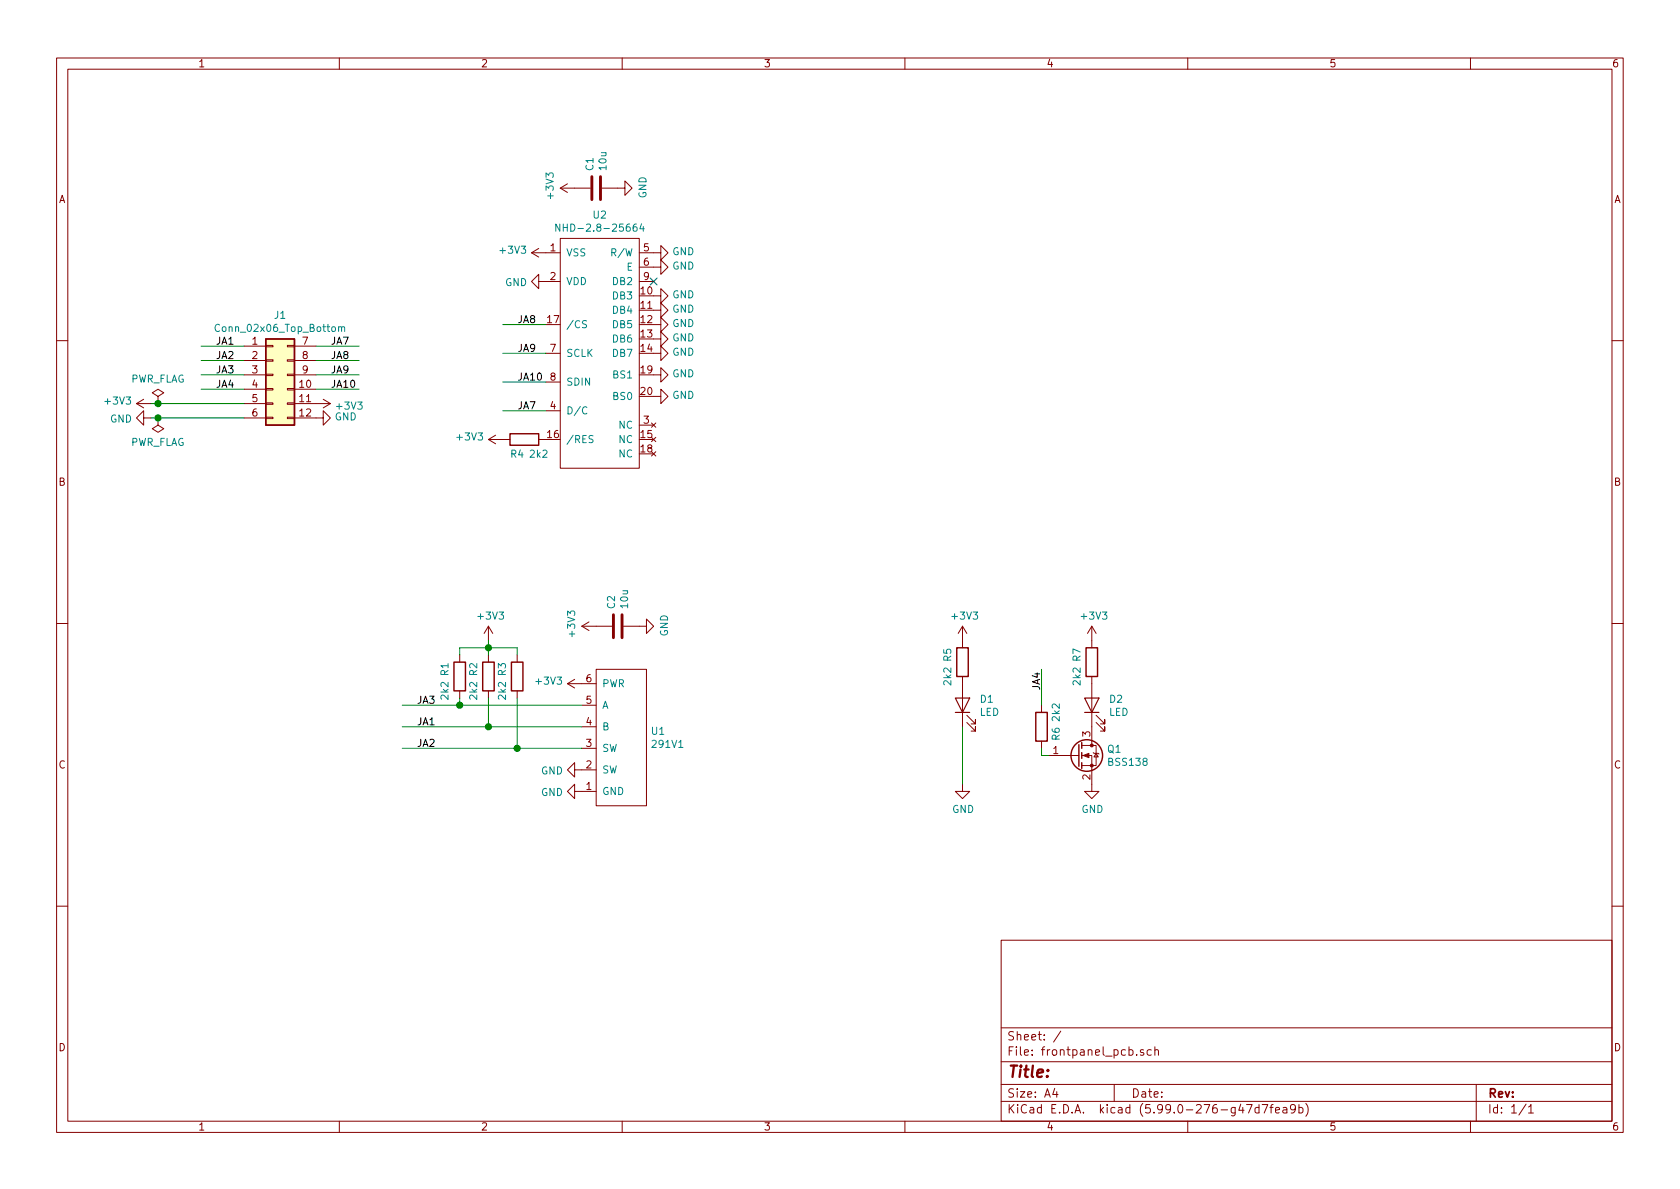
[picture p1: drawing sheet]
<svg xmlns="http://www.w3.org/2000/svg" width="297mm" height="210mm" viewBox="0 0 297 210" stroke-linecap="round" stroke-linejoin="round" font-family="sans-serif">
<g fill="none" stroke="#840000" stroke-width=".18">
<path d="M10 10.3h277v189.9h-277zM12 12.2h273v186.1h-273zM60 10.3v1.9M110 10.3v1.9M160 10.3v1.9M210 10.3v1.9M260 10.3v1.9M99.1 33.3h5.3M99.1 33.3l1.2 .7M100.3 32.5l-1.2 .8M106.4 33.3h4.1v-1.3l1.3 1.3-1.3 1.2v-1.2M94 44.7l1.2 .8"/>
<path d="M94 44.7h5.1M95.2 49.8v-1.3l-1.2 1.3 1.2 1.2v-1.2h3.9M95.2 43.9l-1.2 .8M99.1 42.2h13.9v40.6h-13.9zM113 44.7h3.8v-1.3l1.3 1.3-1.3 1.3v-1.3M113 47.2h3.8v-1.2l1.3 1.2-1.3 1.3v-1.3M113 49.8h2.6M115.6 52.3h1.2v-1.3l1.3 1.3-1.3 1.3v-1.3M115.6 54.9h1.2v-1.3l1.3 1.3-1.3 1.2v-1.2M115.6 57.4h1.2v-1.3l1.3 1.3-1.3 1.3v-1.3M115.6 59.9h1.2v-1.2l1.3 1.2-1.3 1.3v-1.3M10 60.2h2"/>
<path d="M24.1 71.4h2.6M24.1 71.4l1.3 .7M25.4 73.9v-1.3l-1.3 1.3 1.3 1.3v-1.3h1.3M25.4 70.6l-1.3 .8M27.9 70.1l1.1-.6-1.1-.7-1 .7 1 .6v1.3M27.9 71.4h.1M27.9 73.9v1.3l1.1 .6-1.1 .6-1-.6 1-.6M27.9 73.9h.1M43.2 61.2h3.8M43.2 68.8h3.8M43.2 71.4h3.8M43.2 73.9h3.8"/>
<path d="M43.2 63.7h3.8M43.2 66.3h3.8M47 71.2h1.3v.3h-1.3zM47 73.8h1.3v.2h-1.3zM47 68.7h1.3v.3h-1.3zM47 63.6h1.3v.3h-1.3zM47 61.1h1.3v.2h-1.3zM47 66.2h1.3v.2h-1.3zM50.8 71.2h1.3v.3h-1.3zM50.8 73.8h1.3v.2h-1.3zM50.8 68.7h1.3v.3h-1.3zM50.8 63.6h1.3v.3h-1.3z"/>
<path d="M50.8 61.1h1.3v.2h-1.3zM50.8 66.2h1.3v.2h-1.3zM52.1 73.9h5v-1.3l1.3 1.3-1.3 1.3v-1.3M52.1 61.2h3.8M52.1 68.8h3.8M52.1 71.4h6.3M52.1 63.7h3.8M52.1 66.3h3.8M57.1 70.6l1.3 .8M58.4 71.4l-1.3 .7M86.4 77.7l1.2 .8M86.4 77.7h3.8"/>
<path d="M87.6 77l-1.2 .7M95.2 77.7h1.3M96.5 72.6h2.6M96.5 62.5h2.6M96.5 67.6h2.6M113 75.2h2.6M115.2 77.3l.8 .8M115.2 79.9l.8 .7M115.2 74.8l.8 .8M115.6 62.5h1.2v-1.3l1.3 1.3-1.3 1.2v-1.2M115.6 66.3h1.2v-1.3l1.3 1.3-1.3 1.3v-1.3M115.6 70.1h1.2v-1.3l1.3 1.3-1.3 1.3v-1.3"/>
<path d="M116 77.3l-.8 .8M116 79.9l-.8 .7M116 74.8l-.8 .8M285 60.2h2M10 110.3h2M81.3 115.8v1.3M86.4 110.7v2.6M86.4 115.8v1.3M86.4 110.7l-.8 1.3M86.4 110.7l.7 1.3M91.4 115.8v1.3M102.9 110.7h5.3"/>
<path d="M102.9 110.7l1.2 .8M104.1 110l-1.2 .7M105.4 118.4h8.9v24.1h-8.9zM110.2 110.7h4.1v-1.2l1.3 1.2-1.3 1.3v-1.3M170.2 110.7l-.8 1.3M170.2 110.7v3.8M170.2 119.6v8.9M170.2 110.7l.7 1.3M193 110.7v3.8M193 119.6v12.2M193 110.7l-.7 1.3M193 110.7l.8 1.3"/>
<path d="M285 110.3h2M81.3 122.2v1.2M86.4 122.2v1.2M91.4 122.2v1.2M100.3 120.9h5.1M100.3 120.9l1.3 .8M101.6 139.9v-1.2l-1.3 1.2 1.3 1.3v-1.3h3.8M101.6 136.1v-1.2l-1.3 1.2 1.3 1.3v-1.3h3.8M101.6 120.1l-1.3 .8M102.9 132.3h2.5M102.9 128.5h2.5M102.9 124.7h2.5"/>
<path d="M170.2 138.7v1.2h1.2l-1.2 1.3-1.3-1.3h1.3M170.9 127.8l1.6 1.5v-.8v.8h-.8M170.9 126.5l1.6 1.5v-.8v.8h-.8M184.1 124.7v1.3M184.1 131.1v1.2M185.4 133.6h5.4M191.3 133.6h1.7v6.3h1.3l-1.3 1.3-1.2-1.3h1.2M191.3 131.8h2.5v3.6h-2.5M193.3 133.1l.1 .1h.8l.1 .1M193.8 127.8l1.5 1.5v-.8v.8h-.7M193.8 126.5l1.5 1.5v-.8v.8h-.7M193.8 133.2l.4 .7h-.8z"/>
<path d="M10 160.2h2M177 166.3h108v32h-108zM285 160.2h2M60 198.3v1.9M110 198.3v1.9M160 198.3v1.9M177 194.8h108M177 191.8h108M177 187.8h108M177 181.8h108M186.5 192.5l-.4 1h1M186.8 193v1"/>
<path d="M187.6 182.3l-1.3 2M197 191.8v3M201 186.5v.1M202.2 185.7l-.4-.1-.2 .2 .1 .2 .5 .2v.3h-.6M203.6 185.7l-.5-.1-.3 .3 .1 .6 .2 .1 .5-.1M204.2 185.7l.2-.1 .3 .1 .1 .9M204.2 185.1v1.5M210 198.3v1.9M220.4 195.3h1l-.6 1.5M222.6 195.9l-.4-.1-.3 .3v.6l.3 .1 .4-.1M222.6 195.3v1.5M223.2 195.3h1l-.7 1.5"/>
<path d="M224.5 195.8h.6M225.1 195.3l-.4 .2v1.3M225.5 196.3l.7-.1v-.3l-.5-.1-.2 .2 .1 .7h.6M226.9 195.9h.6v.9M227.5 196.2l-.5 .1-.2 .2 .2 .3 .5-.1M229 196v.1a.48 .48 0 0 1-.7 .1l-.1-.2 .1-.6a.48 .48 0 0 1 .7 .2 1.01 1.01 0 0 1-.4 1.2h-.3M229.7 195.9l.4-.1 .3 .3-.1 .6-.2 .1-.4-.1M229.7 195.3v1.5M230.9 195.1a1.79 1.79 0 0 1 0 2.3M260 198.3v1.9M261 191.8v6.5M269.8 195.2l-1.2 2"/>
<path d="M270.3 195.8l.4-.5v1.5M270.3 196.8h.8"/>
</g>
<path d="M104.6 31.2v4.1M106.2 31.2v4.1M108.5 108.7v4.1M110 108.7v4.1" fill="none" stroke="#840000" stroke-width=".51"/>
<path d="M99 39.6v1.3l-.7-1.3v1.3M113.4 39.6l-.3 .9h.8M38.8 57.5a.6 .6 0 0 0-.8 .4 .6 .6 0 0 0 .6 .7l.2-.1M59.9 57.9l.1-.1h.4v.8M59.9 57.8v.8M60.4 58l.2-.2h.3v.8M103.7 56.8l-.5-.1-.2 .2 .1 .3 .6 .3v.3l-.2 .2-.5-.1M113.7 40.1v.8M103.8 72.1a.6 .6 0 0 0-.9 .4 .6 .6 0 0 0 .6 .7l.3-.1M104.9 77.1l-.5-.1-.2 .1v.5l.6 .2 .1 .2-.3 .3-.5-.1" fill="none" stroke="#008484" stroke-width=".18"/>
<g fill="none" stroke="#008400" stroke-width=".18">
<path d="M88.9 57.4h7.6M26.7 71.4h16.5M26.7 73.9h16.5M35.6 63.7h7.6M35.6 68.8h7.6M35.6 66.3h7.6M35.6 61.2h7.6M55.9 63.7h7.6M55.9 68.8h7.6M55.9 66.3h7.6M55.9 61.2h7.6M88.9 72.6h7.6"/>
<path d="M88.9 62.5h7.6M88.9 67.6h7.6M81.3 115.8v-1.3h10.1v1.3M86.4 113.3v2.5M184.1 118.4v6.3M71.1 128.5h31.8M71.1 124.7h31.8M71.1 132.3h31.8M81.3 123.4v1.3M86.4 123.4v5.1M91.4 123.4v8.9M170.2 128.5v10.2"/>
<path d="M184.1 132.3v1.3h1.3"/>
</g>
<path d="M115 49.2l1.2 1.2M116.2 49.2l-1.2 1.2" fill="none" stroke="#000084" stroke-width=".18"/>
<g fill="none" stroke="#840000" stroke-width=".25">
<path d="M47 59.9h5.1v15.3h-5.1zM90.2 76.7h5v2h-5zM80.3 117.1h2v5.1h-2zM85.3 117.1h2.1v5.1h-2.1zM90.4 117.1h2.1v5.1h-2.1zM169.2 114.5h2v5.1h-2zM192 114.5h2.1v5.1h-2.1zM183.1 126h2.1v5.1h-2.1zM190.8 131.7v3.8M191.3 131.3v1M191.3 133.1v1M191.3 134.9v1"/>
<circle cx="192.2" cy="133.6" r="2.79"/>
</g>
<path d="M168.9 123.4h2.5l-1.2 2.6zM168.9 126h2.5M191.8 123.4h2.5l-1.3 2.6zM191.8 126h2.5" fill="none" stroke="#840000" stroke-width=".2"/>
<g fill="#840000" stroke="#840000" stroke-width=".18">
<path d="M191.5 133.6l1-.4v.8z"/>
<circle cx="193" cy="135.4" r=".25"/>
<circle cx="193" cy="131.8" r=".25"/>
</g>
<path d="M47 59.9h5.1v15.3h-5.1z" fill="#ffffc2" stroke="#ffffc2" stroke-width=".18"/>
<g fill="#008400" stroke="#008400" stroke-width=".25">
<circle cx="86.4" cy="128.5" r=".51"/>
<circle cx="81.3" cy="124.7" r=".51"/>
<circle cx="91.4" cy="132.3" r=".51"/>
<circle cx="86.4" cy="114.5" r=".51"/>
<circle cx="27.9" cy="71.4" r=".51"/>
<circle cx="27.9" cy="73.9" r=".51"/>
</g>
<text font-size="2.8" fill="#840000" x="178" y="190.5">Title:</text>
<g font-size="2.1" fill="#840000">
<text x="178" y="184">Sheet: /</text>
<text x="178" y="186.7">File: frontpanel_pcb.sch</text>
<text x="178" y="196.9">KiCad E.D.A. kicad (5.99.0-276-g47d7fea9b)</text>
<text x="178" y="194.1">Size: A4</text>
<text x="200" y="194.1">Date:</text>
<text x="263" y="194.1">Rev:</text>
<text x="263" y="196.9">Id: 1/1</text>
</g>
<g font-size="1.8" fill="#840000">
<text x="35" y="11.9">1</text>
<text x="85" y="11.9">2</text>
<text x="135" y="11.9">3</text>
<text x="185" y="11.9">4</text>
<text x="235" y="11.9">5</text>
<text x="285" y="11.9">6</text>
<text x="10.4" y="35.9">A</text>
<text x="285.4" y="35.9">A</text>
<text x="97.3" y="44.4">1</text>
<text x="113.8" y="44.4">5</text>
<text x="113.8" y="47">6</text>
<text x="97.3" y="49.5">2</text>
<text x="113.3" y="52.1">10</text>
<text x="113.8" y="49.5">9</text>
<text x="96.8" y="57.1">17</text>
<text x="113.3" y="54.6">11</text>
<text x="113.3" y="57.1">12</text>
<text x="113.3" y="59.7">13</text>
<text x="44.6" y="61">1</text>
<text x="44.6" y="63.5">2</text>
<text x="53.5" y="61">7</text>
<text x="53.5" y="63.5">8</text>
<text x="97.3" y="62.2">7</text>
<text x="113.3" y="62.2">14</text>
<text x="44.6" y="66">3</text>
<text x="44.6" y="68.6">4</text>
<text x="44.6" y="71.1">5</text>
<text x="53" y="68.6">10</text>
<text x="53" y="71.1">11</text>
<text x="53.5" y="66">9</text>
<text x="97.3" y="67.3">8</text>
<text x="113.3" y="66">19</text>
<text x="113.3" y="69.8">20</text>
<text x="44.6" y="73.7">6</text>
<text x="53" y="73.7">12</text>
<text x="96.8" y="77.5">16</text>
<text x="97.3" y="72.4">4</text>
<text x="113.3" y="77.5">15</text>
<text x="113.8" y="74.9">3</text>
<text x="113.3" y="80">18</text>
<text x="10.4" y="85.9">B</text>
<text x="285.4" y="85.9">B</text>
<text x="103.7" y="124.5">5</text>
<text x="103.7" y="120.6">6</text>
<text x="103.7" y="128.3">4</text>
<text x="192.8" y="130.3" transform="rotate(-90 192.8 130.3)">3</text>
<text x="10.4" y="135.9">C</text>
<text x="103.7" y="135.9">2</text>
<text x="103.7" y="132.1">3</text>
<text x="186.2" y="133.3">1</text>
<text x="192.8" y="137.9" transform="rotate(-90 192.8 137.9)">2</text>
<text x="285.4" y="135.9">C</text>
<text x="103.7" y="139.7">1</text>
<text x="10.4" y="185.9">D</text>
<text x="285.4" y="185.9">D</text>
<text x="35" y="199.9">1</text>
<text x="85" y="199.9">2</text>
<text x="135" y="199.9">3</text>
<text x="185" y="199.9">4</text>
<text x="235" y="199.9">5</text>
<text x="285" y="199.9">6</text>
</g>
<g font-size="1.8" fill="#008484">
<text x="97.9" y="35" transform="rotate(-90 97.9 35)">+3V3</text>
<text x="104.9" y="30.1" transform="rotate(-90 104.9 30.1)">C1</text>
<text x="107.2" y="30" transform="rotate(-90 107.2 30)">10u</text>
<text x="114.3" y="35.1" transform="rotate(-90 114.3 35.1)">GND</text>
<text x="99.8" y="41">NHD-2.8-25664</text>
<text x="104.9" y="38.7">U2</text>
<text x="88.6" y="44.9">+3V3</text>
<text x="100.1" y="45.3">VSS</text>
<text x="108.6" y="45.3">R/W</text>
<text x="110.8" y="47.9">E</text>
<text x="118.9" y="45.1">GND</text>
<text x="118.9" y="47.7">GND</text>
<text x="89.3" y="50.6">GND</text>
<text x="100.1" y="50.4">VDD</text>
<text x="108.5" y="53">DB3</text>
<text x="108.5" y="50.4">DB2</text>
<text x="118.9" y="52.8">GND</text>
<text x="38.6" y="58.7">Conn_02x06_Top_Bottom</text>
<text x="48.6" y="56.4">J1</text>
<text x="100.1" y="58">/CS</text>
<text x="108.5" y="55.5">DB4</text>
<text x="108.5" y="58">DB5</text>
<text x="118.9" y="55.3">GND</text>
<text x="118.9" y="57.8">GND</text>
<text x="100.1" y="63.1">SCLK</text>
<text x="108.5" y="60.6">DB6</text>
<text x="108.5" y="63.1">DB7</text>
<text x="118.9" y="60.4">GND</text>
<text x="118.9" y="62.9">GND</text>
<text x="18.7" y="71.5">+3V3</text>
<text x="23" y="67.7">PWR_FLAG</text>
<text x="100.1" y="68.2">SDIN</text>
<text x="108.6" y="66.9">BS1</text>
<text x="108.6" y="70.7">BS0</text>
<text x="118.9" y="66.7">GND</text>
<text x="118.9" y="70.5">GND</text>
<text x="19.5" y="74.7">GND</text>
<text x="59.2" y="74.3">GND</text>
<text x="59.7" y="72.4">+3V3</text>
<text x="80.9" y="77.9">+3V3</text>
<text x="100.1" y="73.3">D/C</text>
<text x="109.4" y="75.8">NC</text>
<text x="23" y="78.9">PWR_FLAG</text>
<text x="90.3" y="80.9">R4</text>
<text x="93.8" y="80.9">2k2</text>
<text x="100.1" y="78.4">/RES</text>
<text x="109.4" y="78.4">NC</text>
<text x="109.4" y="80.9">NC</text>
<text x="108.7" y="107.6" transform="rotate(-90 108.7 107.6)">C2</text>
<text x="111" y="107.5" transform="rotate(-90 111 107.5)">10u</text>
<text x="84.7" y="109.6">+3V3</text>
<text x="101.7" y="112.4" transform="rotate(-90 101.7 112.4)">+3V3</text>
<text x="118.1" y="112.6" transform="rotate(-90 118.1 112.6)">GND</text>
<text x="168.5" y="109.6">+3V3</text>
<text x="191.3" y="109.6">+3V3</text>
<text x="79.3" y="119.5" transform="rotate(-90 79.3 119.5)">R1</text>
<text x="84.4" y="119.5" transform="rotate(-90 84.4 119.5)">R2</text>
<text x="89.5" y="119.5" transform="rotate(-90 89.5 119.5)">R3</text>
<text x="168.2" y="116.9" transform="rotate(-90 168.2 116.9)">R5</text>
<text x="191.1" y="116.9" transform="rotate(-90 191.1 116.9)">R7</text>
<text x="79.3" y="123.6" transform="rotate(-90 79.3 123.6)">2k2</text>
<text x="84.4" y="123.6" transform="rotate(-90 84.4 123.6)">2k2</text>
<text x="89.5" y="123.6" transform="rotate(-90 89.5 123.6)">2k2</text>
<text x="94.9" y="121.1">+3V3</text>
<text x="106.4" y="125.3">A</text>
<text x="106.4" y="121.5">PWR</text>
<text x="168.2" y="121.1" transform="rotate(-90 168.2 121.1)">2k2</text>
<text x="173.4" y="124.3">D1</text>
<text x="191.1" y="121.1" transform="rotate(-90 191.1 121.1)">2k2</text>
<text x="196.2" y="124.3">D2</text>
<text x="106.4" y="129.2">B</text>
<text x="115.2" y="129.9">U1</text>
<text x="173.2" y="126.6">LED</text>
<text x="187.4" y="130.9" transform="rotate(-90 187.4 130.9)">R6</text>
<text x="187.4" y="127.5" transform="rotate(-90 187.4 127.5)">2k2</text>
<text x="196.1" y="126.6">LED</text>
<text x="95.7" y="137">GND</text>
<text x="106.4" y="136.8">SW</text>
<text x="106.4" y="133">SW</text>
<text x="115.5" y="132.3">291V1</text>
<text x="195.9" y="133.1">Q1</text>
<text x="196.1" y="135.4">BSS138</text>
<text x="95.7" y="140.8">GND</text>
<text x="106.4" y="140.6">GND</text>
<text x="168.4" y="143.8">GND</text>
<text x="191.2" y="143.8">GND</text>
</g>
<g font-size="1.8">
<text x="91.4" y="57.1">JA8</text>
<text x="38.1" y="61">JA1</text>
<text x="38.1" y="63.5">JA2</text>
<text x="58.4" y="63.5">JA8</text>
<text x="58.4" y="61">JA7</text>
<text x="91.4" y="62.2">JA9</text>
<text x="38.1" y="68.6">JA4</text>
<text x="38.1" y="66">JA3</text>
<text x="58.4" y="66">JA9</text>
<text x="58.4" y="68.6">JA10</text>
<text x="91.4" y="67.3">JA10</text>
<text x="91.4" y="72.4">JA7</text>
<text x="73.7" y="124.5">JA3</text>
<text x="183.9" y="122.2" transform="rotate(-90 183.9 122.2)">JA4</text>
<text x="73.7" y="128.3">JA1</text>
<text x="73.7" y="132.1">JA2</text>
</g>
</svg>
